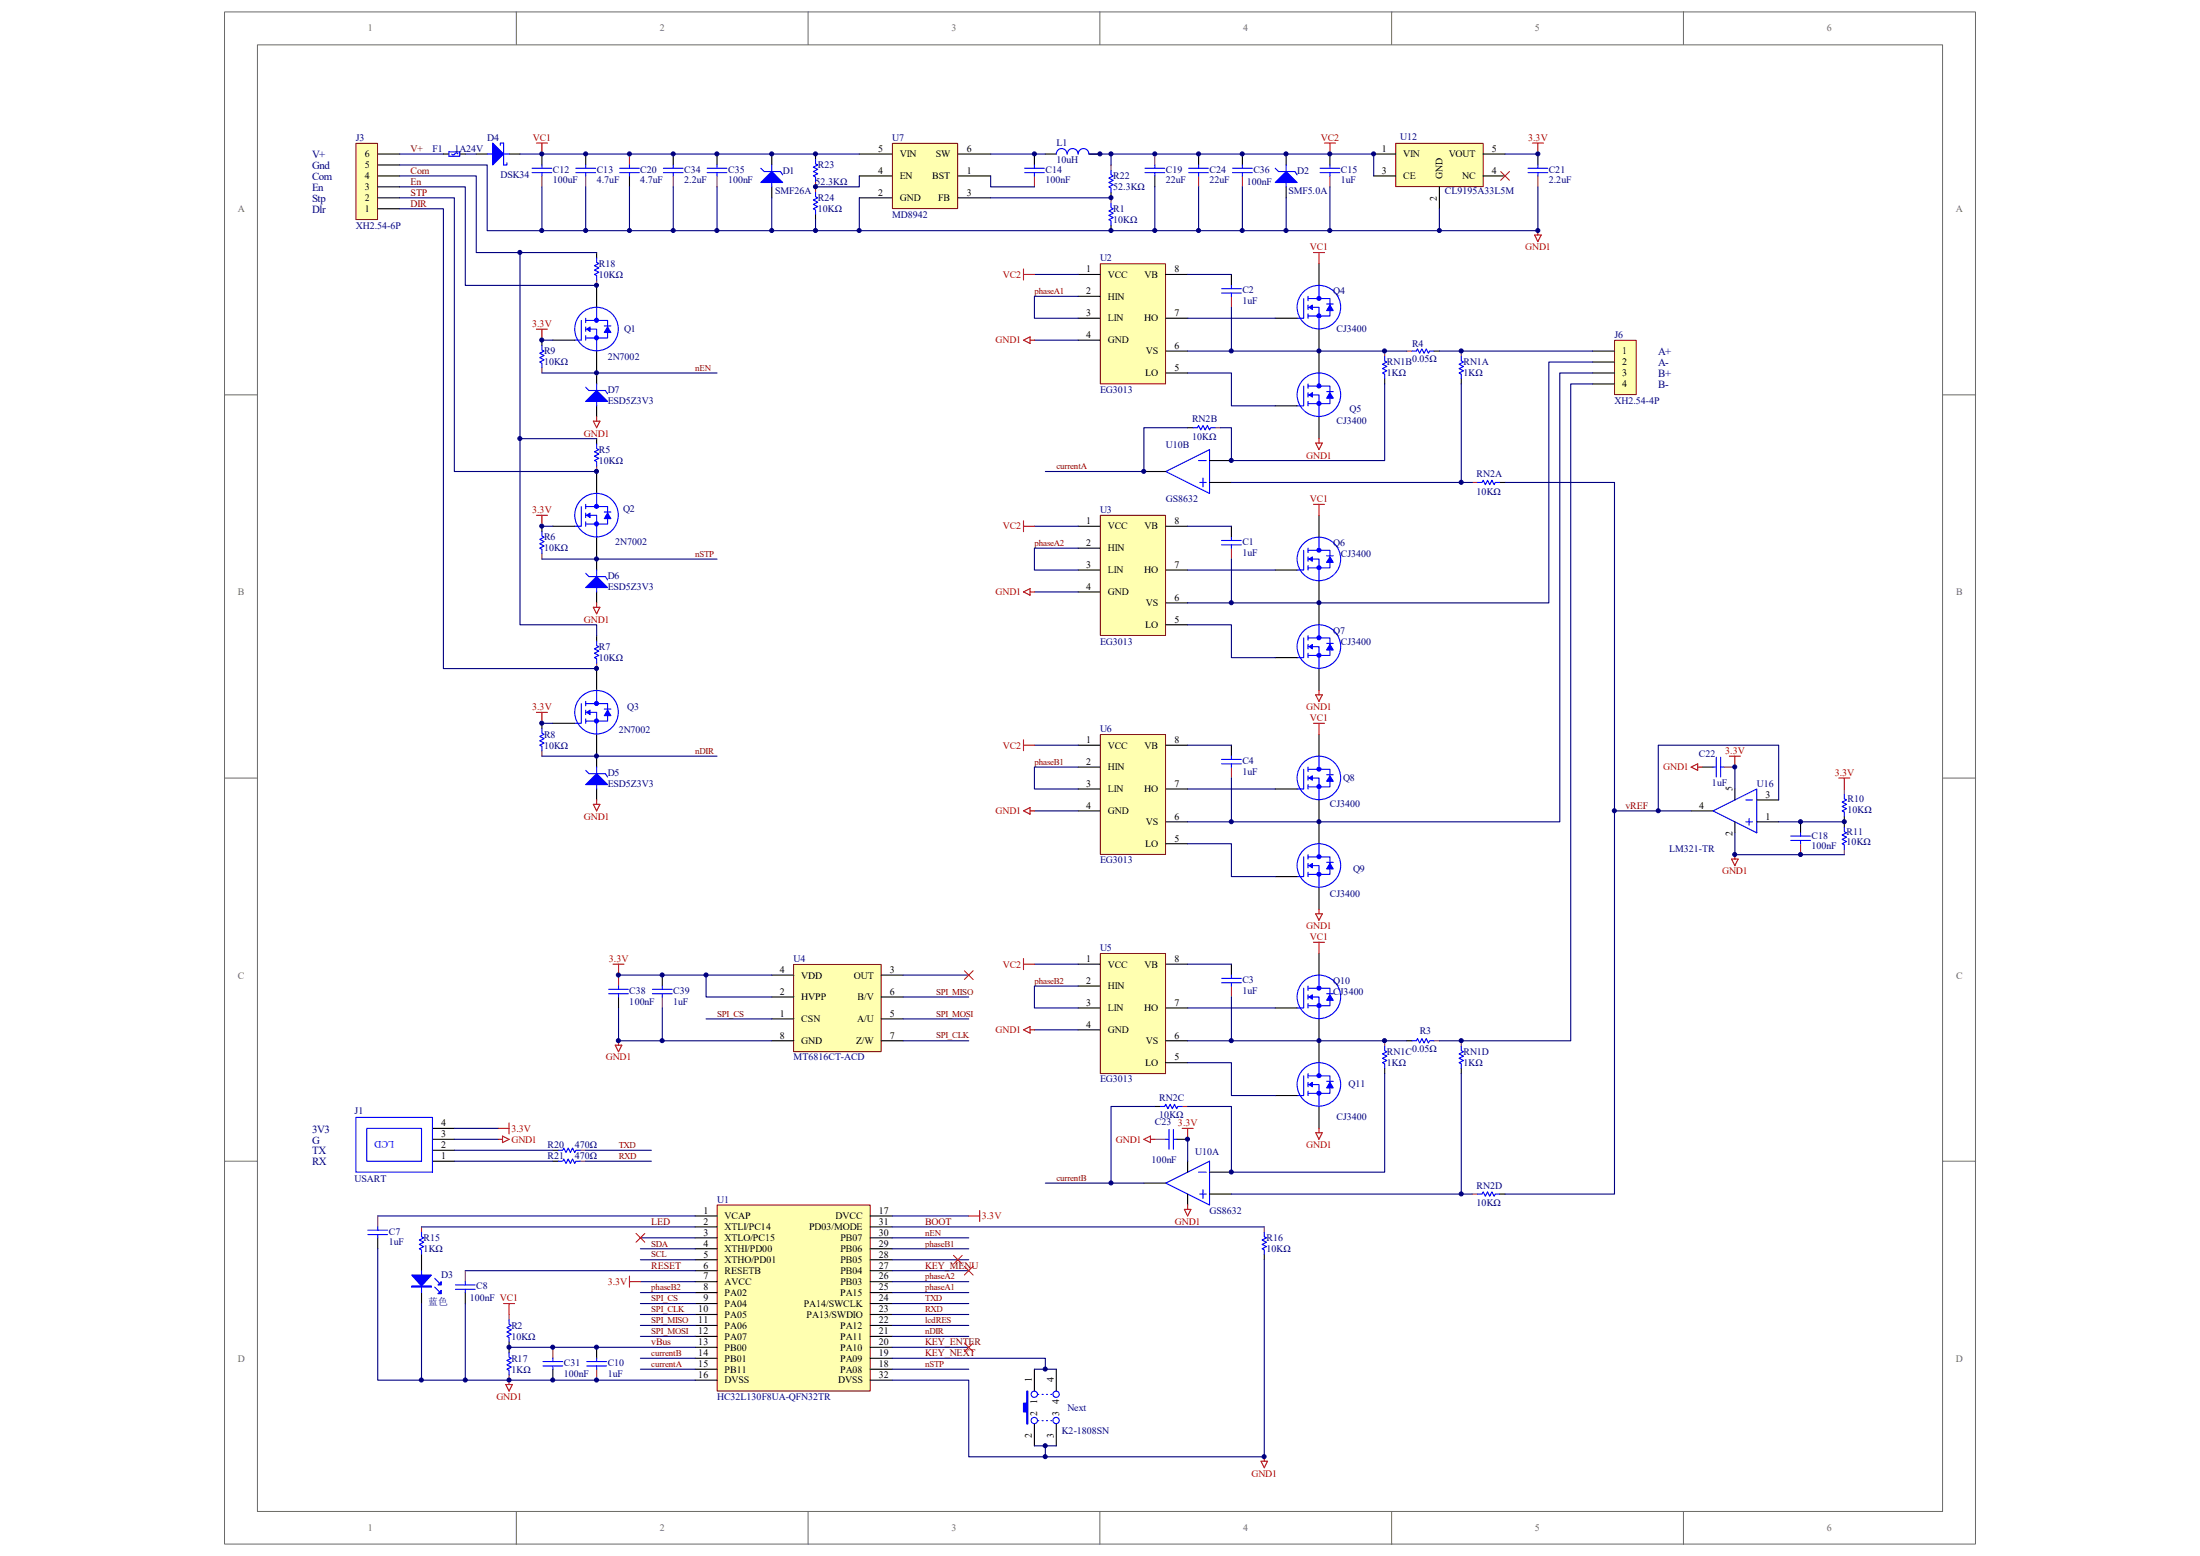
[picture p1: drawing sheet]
<svg xmlns="http://www.w3.org/2000/svg" width="297mm" height="210mm" viewBox="0 0 297 210" stroke-linecap="round" stroke-linejoin="round" font-family="sans-serif">
<path d="M30.3 1.6h236.4v206.8h-236.4z" fill="none" stroke="#696969" stroke-width=".14"/>
<path d="M34.8 6.1h227.5v197.9h-227.5z" fill="#fff"/>
<g fill="none" stroke="#696969" stroke-width=".14">
<path d="M34.8 6.1h227.5v197.9h-227.5zM69.7 1.6v4.4M109.1 1.6v4.4M148.5 1.6v4.4M187.9 1.6v4.4M227.3 1.6v4.4M30.3 53.3h4.4M262.3 53.3h4.4M30.3 105h4.4M262.3 105h4.4M30.3 156.7h4.4M262.3 156.7h4.4"/>
<path d="M69.7 204v4.4M109.1 204v4.4M148.5 204v4.4M187.9 204v4.4M227.3 204v4.4"/>
</g>
<g fill="none" stroke="#000" stroke-width=".15">
<path d="M79.1 20.8v1.5M80.5 34.1v.7M85 23.7v1.5M90.9 20.8v1.5M96.8 20.8v1.5M110.1 20.8v.7M110.1 28.9v.8M139.7 20.8v1.5M141.1 20.8h1.5M147 20.8h1.5M150 26v.7M150 30.4v.7"/>
<path d="M155.9 23.7v1.5M161.8 20.8v1.5M166.2 37v1.5M167.7 20.8v1.5M179.5 20.8v1.5M207.6 20.8v1.5M73.2 45.9v.7M80.5 50.3v1.5M80.5 54.8v1.5M80.5 59.2v.7M193.6 47.4h.7M73.2 71v.8"/>
<path d="M80.5 75.5v1.4M80.5 79.9v1.5M166.2 71v1.5M73.2 97.6v.8M80.5 85.8v.7M80.5 102.1v1.4M80.5 106.5v1.5M166.2 100.6v1.5M228.3 109.4h3M229.8 103.5h1.5M234.2 106.5v1.5M234.2 110.9v1.5"/>
<path d="M237.2 110.9h2.9M237.2 108h2.9M243.1 110.9v1.5M249 110.2v1.5M83.5 134.6v1.4M89.4 131.6v1.5M166.2 130.1v1.5M74.6 155.3h.8M74.6 156.7h.8M158.9 153.8h1.4M189.9 140.5h.7M51 167.1v1.5"/>
<path d="M56.9 169.3v.7M62.8 174.5v1.4M170.7 169.3v.7M68.7 181.1v1.5M74.6 184.8v1.5M80.5 181.9v1.4"/>
</g>
<g fill="none" stroke="#a1006a" stroke-width=".15">
<path d="M79.1 23.7v1.5M80.5 37.8v.7M85 20.8v1.5M90.9 23.7v1.5M96.8 23.7v1.5M110.1 24.5v1.5M139.7 23.7v1.5M150 22.3v.7M150 26.7v.7M155.9 20.8v1.5M161.8 23.7v1.5M166.2 40v1.5"/>
<path d="M167.7 23.7v1.5M179.5 23.7v1.5M207.6 23.7v1.5M73.2 49.6v.7M189.9 47.4h.7M73.2 74.7v.8M80.5 62.9v.7M166.2 74v1.5M80.5 89.5v.7M73.2 101.3v.8M166.2 103.5v1.5M232.7 103.5h1.5"/>
<path d="M243.1 113.9v1.5M249 106.5v.7M249 114.6v.8M83.5 131.6v1.5M89.4 134.6v1.4M166.2 133.1v1.5M78.3 155.3h.8M78.3 156.7h.8M155.9 153.8h1.5M193.6 140.5h.7M51 164.1v1.5M56.9 165.6v.7"/>
<path d="M62.8 171.5v1.5M68.7 177.4v.8M170.7 165.6v.7M68.7 185.5v.8M74.6 181.9v1.4M80.5 184.8v1.5"/>
</g>
<g fill="none" stroke="#00f" stroke-width=".15">
<path d="M77.7 23.3h2.7M77.7 22.7h2.7M79.1 22.3v.4M79.1 23.3v.4M80.5 34.8v.6l.3 .2-.5 .3 .5 .3-.5 .3 .5 .2-.5 .3 .2 .2v.6M83.7 23.3h2.6M83.7 22.7h2.6M85 22.3v.4M85 23.3v.4M89.6 23.3h2.6M89.6 22.7h2.6M90.9 22.3v.4"/>
<path d="M90.9 23.3v.4M95.5 23.3h2.6M95.5 22.7h2.6M96.8 22.3v.4M96.8 23.3v.4M110.1 26v.6l.3 .1-.6 .3 .6 .3-.6 .3 .6 .3-.6 .3 .3 .1v.6M110.1 21.5v.6l.3 .2-.6 .3 .6 .3-.6 .3 .6 .3-.6 .2 .3 .2v.6M138.3 23.3h2.7M138.3 22.7h2.7M139.7 22.3v.4M139.7 23.3v.4M144 20.8a.72 .72 0 0 0-.7-.7 .72 .72 0 0 0-.7 .7"/>
<path d="M145.5 20.8a.72 .72 0 0 0-.7-.7 .72 .72 0 0 0-.7 .7M147 20.8a.72 .72 0 0 0-.7-.7 .72 .72 0 0 0-.7 .7M150 27.4v.6l.3 .2-.6 .3 .6 .3-.6 .3 .6 .3-.6 .3 .3 .1v.6M150 23v.6l.3 .1-.6 .3 .6 .3-.6 .3 .6 .3-.6 .3 .3 .2v.6M154.6 23.3h2.6M154.6 22.7h2.6M155.9 22.3v.4M155.9 23.3v.4M160.5 23.3h2.6M160.5 22.7h2.6M161.8 22.3v.4M161.8 23.3v.4"/>
<path d="M164.9 39.6h2.7M164.9 39h2.7M166.2 38.5v.5M166.2 39.6v.4M166.4 23.3h2.7M166.4 22.7h2.7M167.7 22.3v.4M167.7 23.3v.4M178.2 23.3h2.7M178.2 22.7h2.7M179.5 22.3v.4M179.5 23.3v.4"/>
<path d="M206.3 23.3h2.7M206.3 22.7h2.7M207.6 22.3v.4M207.6 23.3v.4M73.2 46.6v.6l.3 .2-.6 .3 .6 .3-.6 .3 .6 .3-.6 .3 .3 .1v.6M79.1 52.3l.4 .4h2.2l.3 .4M80.5 51.8v3M80.5 59.9v.6l.3 .2-.5 .3 .5 .3-.5 .3 .5 .3-.5 .3 .2 .1v.6M190.6 47.4h.6l.2-.3 .3 .6 .3-.6 .3 .6 .3-.6 .2 .6 .2-.3h.6M73.2 71.8v.6l.3 .1-.6 .3 .6 .3-.6 .3 .6 .3-.6 .3 .3 .1v.6M79.1 77.4l.4 .4h2.2l.3 .5M80.5 76.9v3"/>
<path d="M164.9 73.5h2.7M164.9 73h2.7M166.2 72.5v.5M166.2 73.5v.5M73.2 98.4v.6l.3 .1-.6 .3 .6 .3-.6 .3 .6 .3-.6 .3 .3 .1v.6M80.5 86.5v.6l.3 .2-.5 .3 .5 .3-.5 .3 .5 .3-.5 .3 .2 .1v.6M79.1 104l.4 .4h2.2l.3 .5M80.5 103.5v3M164.9 103.1h2.7M164.9 102.5h2.7M166.2 102.1v.4M166.2 103.1v.4"/>
<path d="M231.3 109.4l5.9-2.9v5.9zM231.3 103.5h.4M231.7 102.2v2.7M232.3 103.5h.4M232.3 102.2v2.7M235.7 110.9h.9M235.7 108h.9M236.1 110.5v.9M241.8 113.4h2.6M241.8 112.8h2.6M243.1 112.4v.4M243.1 113.4v.5"/>
<path d="M249 107.2v.6l.3 .2-.6 .3 .6 .3-.6 .3 .6 .3-.6 .2 .3 .2v.6M249 111.7v.6l.3 .1-.6 .3 .6 .3-.6 .3 .6 .3-.6 .3 .3 .1v.6M82.2 134.1h2.6M82.2 133.5h2.6M83.5 133.1v.4M83.5 134.1v.5M88.1 134.1h2.6M88.1 133.5h2.6M89.4 133.1v.4M89.4 134.1v.5M164.9 132.6h2.7M164.9 132.1h2.7"/>
<path d="M166.2 131.6v.5M166.2 132.6v.5M75.4 155.3h.6l.1-.3 .3 .6 .3-.6 .3 .6 .3-.6 .3 .6 .1-.3h.6M75.4 156.7h.6l.1-.3 .3 .6 .3-.6 .3 .6 .3-.6 .3 .6 .1-.3h.6M157.4 153.8h.4M157.8 152.4v2.7M158.4 153.8h.5M158.4 152.4v2.7M190.6 140.5h.6l.2-.3 .3 .6 .3-.6 .3 .6 .3-.6 .2 .6 .2-.3h.6M49.7 166h2.6M49.7 166.6h2.6M51 165.6v.4"/>
<path d="M51 166.6v.5M56.9 166.3v.6l.3 .2-.6 .3 .6 .3-.6 .3 .6 .3-.6 .3 .3 .1v.6M61.5 173.4h2.6M61.5 174h2.6M62.8 173v.4M62.8 174v.5M68.7 178.2v.5l.3 .2-.6 .3 .6 .3-.6 .3 .6 .3-.6 .3 .3 .1v.6M170.7 166.3v.6l.3 .2-.6 .3 .6 .3-.6 .3 .6 .3-.6 .3 .3 .1v.6M68.7 182.6v.6l.3 .1-.6 .3 .6 .3-.6 .3 .6 .3-.6 .3 .3 .2v.5M73.3 184.4h2.7M73.3 183.8h2.7M74.6 183.3v.5"/>
<path d="M74.6 184.4v.4M79.2 184.4h2.7M79.2 183.8h2.7M80.5 183.3v.5M80.5 184.4v.4"/>
</g>
<g fill="#00f" stroke="#00f" stroke-width=".15">
<path d="M80.5 104.4l1.5 1.5h-2.9z"/>
<path d="M79.1 79.3l1.4-1.5 1.5 1.5z"/>
<path d="M79.1 54.2l1.4-1.5 1.5 1.5z"/>
</g>
<path d="M120.5 19.4h8.8v8.8h-8.8z" fill="#ffffb0"/>
<path d="M120.5 19.3h8.8v8.9h-8.8z" fill="none" stroke="#800000" stroke-width=".14"/>
<path d="M116 23.7h4.4M116 26.7h4.4M116 20.8h4.4M129.3 23.7h4.4M129.3 26.7h4.4M129.3 20.8h4.4" fill="none" stroke="#000" stroke-width=".15"/>
<path d="M188.5 19.4h11.7v5.8h-11.7z" fill="#ffffb0"/>
<path d="M188.4 19.3h11.8v5.9h-11.8z" fill="none" stroke="#800000" stroke-width=".14"/>
<g fill="none" stroke="#000" stroke-width=".15">
<path d="M64.3 20.8h1.5M68.7 20.8h1.5M73.2 20.8v1.5M80.5 38.5v3M104.2 20.8v1.5M104.2 25.2v1.5M173.6 20.8v1.5M173.6 25.2v1.5M178.1 35.6v2.9M185.5 20.8h2.9M185.5 23.7h2.9M194.3 25.2v3"/>
<path d="M200.2 20.8h3M200.2 23.7h3M74.6 45.9h3M80.5 47.4v2.9M172.2 43h2.9M172.2 54.8h2.9M178.1 44.4v5.9M178.1 56.3v2.9M74.6 71h3M80.5 63.6v3M80.5 72.5v3M172.2 76.9h2.9"/>
<path d="M178.1 69.6v2.9M178.1 78.4v5.9M74.6 97.6h3M80.5 90.2v3M80.5 99.1v3M172.2 88.8h2.9M178.1 90.2v3M178.1 99.1v3M172.2 106.5h2.9M172.2 118.3h2.9M178.1 108v5.9M178.1 119.8v2.9"/>
<path d="M172.2 136h2.9M178.1 128.7v2.9M178.1 137.5v5.9M172.2 147.9h2.9M178.1 149.3v3M56.9 170v1.5M56.9 174.5v1.4M139.7 184.8v3M139.7 192.2v3M142.6 184.8v3M142.6 192.2v3"/>
</g>
<g fill="none" stroke="#00f" stroke-width=".15">
<path d="M67.5 19.6v-.3h.5v3h.4v-.3M65.8 20.8h2.9M71.8 23.3h2.7M71.8 22.7h2.7M73.2 22.3v.4M73.2 23.3v.4M102.7 22.7l.5 .5h2.2l.3 .4M104.2 22.3v2.9M172.2 22.7l.4 .5h2.2l.3 .4M173.6 22.3v2.9M176.6 40v.6M178.1 38.5v1.8"/>
<path d="M78.5 43.3v2.6h-.9M79.1 44.4h1.4v3M79.1 43v.5M79.1 44.1v.6M79.1 45.3v.6M79.1 43.3h1.4M80.5 43.3h1.5v2.3h-2.9M80.5 41.5v1.8M81.6 44h.9M176 40.3v2.7h-.9M176 52.1v2.7h-.9M176.6 41.5h1.5v2.9"/>
<path d="M176.6 53.3h1.5v3M176.6 41.2v.6M176.6 42.4v.6M176.6 51.8v.6M176.6 53v.6M176.6 54.2v.6M176.6 40.3h1.5M176.6 52.1h1.5M178.1 40.3h1.4v2.4h-2.9M178.1 52.1h1.4v2.4h-2.9M178.1 50.3v1.8M179.1 41h.9"/>
<path d="M179.1 52.9h.9M78.5 68.4v2.6h-.9M79.1 69.6h1.4v2.9M79.1 68.1v.6M79.1 69.3v.5M79.1 70.4v.6M79.1 68.4h1.4M80.5 68.4h1.5v2.3h-2.9M80.5 66.6v1.8M81.6 69.1h.9M176 74.3v2.6h-.9M176.6 75.5h1.5v2.9"/>
<path d="M176.6 74v.6M176.6 75.2v.6M176.6 76.3v.6M176.6 74.3h1.5M178.1 74.3h1.4v2.3h-2.9M178.1 72.5v1.8M179.1 75h.9M78.5 95v2.6h-.9M79.1 96.1h1.4v3M79.1 94.7v.6M79.1 95.9v.5M79.1 97v.6"/>
<path d="M79.1 95h1.4M80.5 95h1.5v2.3h-2.9M80.5 93.2v1.8M81.6 95.7h.9M176 86.1v2.7h-.9M176.6 87.3h1.5v2.9M176.6 85.8v.6M176.6 87v.6M176.6 88.2v.6M176.6 86.1h1.5M178.1 86.1h1.4v2.4h-2.9M178.1 84.3v1.8"/>
<path d="M179.1 86.8h.9M176 103.8v2.7h-.9M176 115.7v2.6h-.9M176.6 105h1.5v3M176.6 116.8h1.5v3M176.6 103.5v.6M176.6 104.7v.6M176.6 105.9v.6M176.6 115.4v.5M176.6 116.5v.6M176.6 117.7v.6M176.6 103.8h1.5"/>
<path d="M176.6 115.7h1.5M178.1 103.8h1.4v2.4h-2.9M178.1 115.7h1.4v2.3h-2.9M178.1 102.1v1.7M178.1 113.9v1.8M179.1 104.6h.9M179.1 116.4h.9M176 133.4v2.6h-.9M176.6 134.6h1.5v2.9M176.6 133.1v.6M176.6 134.3v.6M176.6 135.5v.5"/>
<path d="M176.6 133.4h1.5M178.1 133.4h1.4v2.3h-2.9M178.1 131.6v1.8M179.1 134.1h.9M176 145.2v2.7h-.9M176.6 146.4h1.5v2.9M176.6 144.9v.6M176.6 146.1v.6M176.6 147.3v.6M176.6 145.2h1.5M178.1 145.2h1.4v2.4h-2.9M178.1 143.4v1.8"/>
<path d="M179.1 145.9h.9M56.9 171.5v3M58.7 173.7l.6 .6M58.7 172.5l.6 .6M140.1 188.2h.1M140.1 191.8h.1M140.7 188.2h.1M140.7 191.8h.1M141.3 188.2h.1M141.3 191.8h.1M141.9 188.2h.1M141.9 191.8h.1"/>
<circle cx="80.5" cy="44.4" r="2.94"/>
<circle cx="178.1" cy="41.5" r="2.94"/>
<circle cx="178.1" cy="53.3" r="2.94"/>
<circle cx="80.5" cy="69.5" r="2.94"/>
<circle cx="178.1" cy="75.4" r="2.94"/>
<circle cx="80.5" cy="96.1" r="2.94"/>
<circle cx="178.1" cy="87.3" r="2.94"/>
<circle cx="178.1" cy="105" r="2.94"/>
<circle cx="178.1" cy="116.8" r="2.94"/>
<circle cx="178.1" cy="134.5" r="2.94"/>
<circle cx="178.1" cy="146.4" r="2.94"/>
<circle cx="139.6" cy="191.7" r=".43"/>
<circle cx="139.6" cy="188.2" r=".43"/>
<circle cx="142.6" cy="188.2" r=".43"/>
<circle cx="142.6" cy="191.7" r=".43"/>
</g>
<g fill="#00f" stroke="#00f" stroke-width=".15">
<path d="M66.5 19.3l1.5 1.5-1.5 1.5z"/>
<path d="M104.2 23.2l1.5 1.4h-3z"/>
<path d="M82 44.1l.5 .8h-.9z"/>
<path d="M79.2 44.4l.5-.3v.6z"/>
<path d="M82 69.3l.5 .7h-.9z"/>
<path d="M79.2 69.6l.5-.3v.5z"/>
<path d="M82 95.9l.5 .7h-.9z"/>
<path d="M79.2 96.1l.5-.2v.5z"/>
<path d="M179.5 41.2l.5 .7h-.9z"/>
<path d="M176.7 41.5l.5-.3v.6z"/>
<path d="M179.5 53l.5 .7h-.9z"/>
<path d="M176.7 53.3l.5-.3v.6z"/>
<path d="M179.5 75.2l.5 .7h-.9z"/>
<path d="M176.7 75.5l.5-.3v.6z"/>
<path d="M179.5 87l.5 .7h-.9z"/>
<path d="M176.7 87.3l.5-.3v.6z"/>
<path d="M179.5 104.7l.5 .8h-.9z"/>
<path d="M176.7 105l.5-.3v.6z"/>
<path d="M179.5 116.5l.5 .8h-.9z"/>
<path d="M176.7 116.8l.5-.3v.6z"/>
<path d="M179.5 134.3l.5 .7h-.9z"/>
<path d="M176.7 134.6l.5-.3v.6z"/>
<path d="M179.5 146.1l.5 .7h-.9z"/>
<path d="M176.7 146.4l.5-.3v.6z"/>
<path d="M172.2 24.6l1.4-1.4 1.5 1.4z"/>
<path d="M55.6 172.1h2.6l-1.3 1.5z"/>
<path d="M59.6 174.2v.4h-.5z"/>
<path d="M59.1 173.4l.5-.4v.4z"/>
<path d="M55.6 173.6h2.6v.1h-2.6z" fill-rule="evenodd"/>
<path d="M138.6 187.8h.2v4.4h-.2v-1.6h-.4v-1.2h.4z" fill-rule="evenodd"/>
</g>
<g fill="#00f" stroke="#00f" stroke-width=".14">
<circle cx="80.5" cy="43.2" r=".27"/>
<circle cx="80.5" cy="45.6" r=".27"/>
<circle cx="80.5" cy="68.3" r=".27"/>
<circle cx="80.5" cy="70.7" r=".27"/>
<circle cx="80.5" cy="94.9" r=".27"/>
<circle cx="80.5" cy="97.3" r=".27"/>
<circle cx="178.1" cy="40.3" r=".27"/>
<circle cx="178.1" cy="42.6" r=".27"/>
<circle cx="178.1" cy="52.1" r=".27"/>
<circle cx="178.1" cy="54.5" r=".27"/>
<circle cx="178.1" cy="74.3" r=".27"/>
<circle cx="178.1" cy="76.6" r=".27"/>
<circle cx="178.1" cy="86.1" r=".27"/>
<circle cx="178.1" cy="88.4" r=".27"/>
<circle cx="178.1" cy="103.8" r=".27"/>
<circle cx="178.1" cy="106.2" r=".27"/>
<circle cx="178.1" cy="115.6" r=".27"/>
<circle cx="178.1" cy="118" r=".27"/>
<circle cx="178.1" cy="133.4" r=".27"/>
<circle cx="178.1" cy="135.7" r=".27"/>
<circle cx="178.1" cy="145.2" r=".27"/>
<circle cx="178.1" cy="147.5" r=".27"/>
</g>
<path d="M73.2 23.7v1.5" fill="none" stroke="#a1006a" stroke-width=".15"/>
<path d="M148.6 35.6h8.8v16.2h-8.8z" fill="#ffffb0"/>
<path d="M148.5 35.6h8.9v16.2h-8.9z" fill="none" stroke="#800000" stroke-width=".14"/>
<path d="M145.6 37h2.9M145.6 40h2.9M157.4 37h2.9M145.6 43h2.9M145.6 45.9h2.9M157.4 43h2.9M157.4 50.3h2.9M157.4 47.4h2.9" fill="none" stroke="#000" stroke-width=".15"/>
<path d="M148.6 69.6h8.8v16.2h-8.8z" fill="#ffffb0"/>
<path d="M148.5 69.6h8.9v16.2h-8.9z" fill="none" stroke="#800000" stroke-width=".14"/>
<path d="M145.6 71h2.9M145.6 74h2.9M145.6 76.9h2.9M145.6 79.9h2.9M157.4 71h2.9M157.4 76.9h2.9M157.4 84.3h2.9M157.4 81.4h2.9" fill="none" stroke="#000" stroke-width=".15"/>
<path d="M148.6 128.7h8.8v16.2h-8.8z" fill="#ffffb0"/>
<path d="M148.5 128.7h8.9v16.2h-8.9z" fill="none" stroke="#800000" stroke-width=".14"/>
<path d="M145.6 130.1h2.9M145.6 133.1h2.9M145.6 136h2.9M145.6 139h2.9M157.4 130.1h2.9M157.4 136h2.9M157.4 143.4h2.9M157.4 140.5h2.9" fill="none" stroke="#000" stroke-width=".15"/>
<path d="M148.6 99.2h8.8v16.1h-8.8z" fill="#ffffb0"/>
<path d="M148.5 99.1h8.9v16.2h-8.9z" fill="none" stroke="#800000" stroke-width=".14"/>
<path d="M145.6 100.6h2.9M145.6 103.5h2.9M145.6 106.5h2.9M145.6 109.4h2.9M157.4 100.6h2.9M157.4 106.5h2.9M157.4 113.9h2.9M157.4 110.9h2.9" fill="none" stroke="#000" stroke-width=".15"/>
<path d="M107.2 130.2h11.8v11.7h-11.8z" fill="#ffffb0"/>
<path d="M107.1 130.2h11.9v11.7h-11.9z" fill="none" stroke="#800000" stroke-width=".14"/>
<path d="M104.2 137.5h2.9M104.2 134.6h2.9M104.2 131.6h2.9M119 137.5h2.9M119 134.6h2.9M119 131.6h2.9M104.2 140.5h2.9M119 140.5h2.9" fill="none" stroke="#000" stroke-width=".15"/>
<path d="M96.9 162.7h20.6v25h-20.6z" fill="#ffffb0"/>
<path d="M96.8 162.6h20.7v25.1h-20.7z" fill="none" stroke="#800000" stroke-width=".14"/>
<g fill="none" stroke="#000" stroke-width=".15">
<path d="M58.4 156.7h2.9M58.4 155.3h2.9M58.4 153.8h2.9M58.4 152.3h2.9M93.8 164.1h3M93.8 165.6h3M93.8 167.1h3M93.8 168.6h3M93.8 170h3M93.8 171.5h3M93.8 173h3M93.8 174.5h3"/>
<path d="M93.8 175.9h3M93.8 177.4h3M93.8 178.9h3M117.5 164.1h2.9M117.5 165.6h2.9M117.5 167.1h2.9M117.5 168.6h2.9M117.5 170h2.9M117.5 171.5h2.9M117.5 173h2.9M117.5 174.5h2.9M117.5 175.9h2.9"/>
<path d="M117.5 177.4h2.9M117.5 178.9h2.9M93.8 180.4h3M93.8 181.9h3M93.8 183.3h3M93.8 184.8h3M93.8 186.3h3M117.5 180.4h2.9M117.5 181.9h2.9M117.5 183.3h2.9M117.5 184.8h2.9M117.5 186.3h2.9"/>
</g>
<path d="M48 150.8h10.4v7.4h-10.4zM49.5 152.3h7.4v4.4h-7.4z" fill="none" stroke="#00f" stroke-width=".15"/>
<path d="M48.1 19.4h2.9v10.2h-2.9z" fill="#ffffb0"/>
<path d="M48 19.3h3v10.3h-3z" fill="none" stroke="#800000" stroke-width=".14"/>
<path d="M51 28.2h3M51 26.7h3M51 25.2h3M51 23.7h3M51 22.3h3M51 20.8h3" fill="none" stroke="#000" stroke-width=".15"/>
<path d="M218 46h2.9v7.3h-2.9z" fill="#ffffb0"/>
<path d="M218 45.9h2.9v7.4h-2.9z" fill="none" stroke="#800000" stroke-width=".14"/>
<g fill="none" stroke="#000" stroke-width=".15">
<path d="M59.9 20.8h.7M62.1 20.8h.7M160.3 57.7h.8M186.9 51.1v.7M197.3 51.1v.7M215 47.4h3M215 48.9h3M215 50.3h3M215 51.8h3M154.4 63.6h3M163.3 65.1h2.9M163.3 62.2h2.9"/>
<path d="M202.5 65.1h.7M154.4 159.7h3M155.9 149.3h.7M160.3 156.7v1.5M163.3 158.2h2.9M186.9 144.2v.7M197.3 144.2v.7M160.3 161.2v1.4M163.3 161.2h2.9M202.5 161.2h.7"/>
</g>
<g fill="none" stroke="#000080" stroke-width=".15">
<path d="M54 22.3h11.8v8.8h141.8v-5.9M54 23.7h10.3v10.4h16.2M54 25.2h8.8v13.3h17.7M54 26.7h7.3v36.9h19.2M54 28.2h5.9v62h20.6M54 20.8h5.9M62.8 20.8h1.5M70.2 34.1v50.2h10.3v1.5M70.2 20.8h45.8M73.2 25.2v5.9M79.1 25.2v5.9M85 25.2v5.9"/>
<path d="M90.9 25.2v5.9M96.8 25.2v5.9M104.2 26.7v4.4M110.1 29.7v1.4M116 23.7v1.5h-5.9M116 26.7v4.4M133.7 23.7v1.5h6M133.7 20.8h7.4M133.7 26.7h16.3M139.7 37h5.9M145.6 40h-5.9v3h5.9M147 20.8h38.5v2.9"/>
<path d="M150 20.8v1.5M155.9 25.2v5.9M160.3 37h5.9M161.8 25.2v5.9M167.7 25.2v5.9M173.6 26.7v4.4M179.5 25.2v5.9M194.3 28.2v2.9M203.2 20.8h4.4M70.2 59.2h10.3M73.2 45.9h1.4M73.2 50.3h23.6"/>
<path d="M139.7 45.9h5.9M160.3 50.3h5.9v4.5h6M160.3 57.7h-5.9v5.9h-13.3M160.3 43h11.9M160.3 47.4h29.6M166.2 41.5v5.9M186.9 51.8v10.4h-20.7v-4.5h-1.4M194.3 47.4h20.7M197.3 51.8v13.3M215 51.8h-2.9v88.7h-17.8M215 48.9h-5.9v32.5h-48.8M215 50.3h-4.4v60.6h-50.3"/>
<path d="M73.2 71h1.4M73.2 75.5h23.6M139.7 71h5.9M139.7 79.9h5.9M145.6 74h-5.9v2.9h5.9M160.3 71h5.9M160.3 76.9h11.9M166.2 75.5v5.9M166.2 65.1h32.6M203.2 65.1h14.8v96.1h-14.8M73.2 97.6h1.4M160.3 84.3h5.9v4.5h6"/>
<path d="M73.2 102.1h23.6M139.7 100.6h5.9M139.7 109.4h5.9M145.6 103.5h-5.9v3h5.9M160.3 113.9h5.9v4.4h6M160.3 100.6h5.9M160.3 106.5h11.9M166.2 105v5.9M218 109.4h10.3M234.2 112.4v3h14.8M234.2 103.5v3M240.1 108v-7.4h-16.2v8.8"/>
<path d="M240.1 110.9h8.9M83.5 136v4.5h20.7M83.5 131.6h20.7M89.4 136v4.5M95.3 131.6v3h8.9M95.3 137.5h8.9M121.9 137.5h8.9M121.9 131.6h8.9M121.9 134.6h8.9M139.7 130.1h5.9M139.7 139h5.9M145.6 133.1h-5.9v2.9h5.9"/>
<path d="M160.3 130.1h5.9M160.3 136h11.9M166.2 134.6v5.9M61.3 152.3h5.9M61.3 153.8h5.9M61.3 155.3h13.3M61.3 156.7h13.3M79.1 155.3h8.8M79.1 156.7h8.8M121.9 140.5h8.9M141.1 159.7h13.3M155.9 149.3h-5.9v10.4"/>
<path d="M160.3 143.4h5.9v4.5h6M160.3 140.5h29.6M160.3 153.8v2.9M186.9 144.9v13.3h-20.7v-8.9h-5.9M197.3 144.9v16.3M51 168.6v17.7h42.8M51 164.1h42.8M56.9 175.9v10.4M56.9 165.6h36.9M62.8 175.9v10.4M62.8 171.5h31M86.5 167.1h7.3"/>
<path d="M86.5 168.6h7.3M86.5 170h7.3M86.5 173h7.3M86.5 174.5h7.3M86.5 175.9h7.3M86.5 177.4h7.3M86.5 178.9h7.3M120.4 167.1h10.4M120.4 168.6h10.4M120.4 170h10.4M120.4 173h10.4M120.4 174.5h10.4"/>
<path d="M120.4 175.9h10.4M120.4 177.4h10.4M120.4 178.9h10.4M120.4 164.1h10.4M120.4 165.6h50.3M120.4 171.5h10.4M166.2 161.2h32.6M170.7 170v26.6h-39.9v-10.3h-10.4M68.7 181.9h25.1M86.5 180.4h7.3M86.5 183.3h7.3M86.5 184.8h7.3"/>
<path d="M120.4 183.3h20.7v1.5M120.4 180.4h10.4M120.4 184.8h10.4M120.4 181.9h10.4M139.7 184.8h2.9M139.7 195.2h2.9M141.1 195.2v1.4"/>
</g>
<g fill="none" stroke="#d90000" stroke-width=".15">
<path d="M72.4 19.3h1.5M73.2 19.3v1.5M178.8 19.3h1.5M179.5 19.3v1.5M206.9 19.3h1.5M207.6 19.3v1.5M138.2 36.3v1.5M138.2 37h1.5M177.3 34.1h1.5M178.1 34.1v1.5M207.2 31.7h.9l-.5 .9zM207.6 31.1v.6"/>
<path d="M72.4 44.4h1.5M73.2 44.4v1.5M80.1 56.8h.9l-.5 .9zM80.5 56.3v.5M138.2 45.9l.9-.4v.9zM139.1 45.9h.6M177.6 59.8h.9l-.4 .9zM178.1 59.2v.6M72.4 69.6h1.5M73.2 69.6v1.4M138.2 70.3v1.5M138.2 79.9l.9-.4v.8z"/>
<path d="M138.2 71h1.5M139.1 79.9h.6M177.3 68.1h1.5M178.1 68.1v1.5M72.4 96.1h1.5M73.2 96.1v1.5M80.1 82h.9l-.5 .9zM80.5 81.4v.6M138.2 99.8v1.5M177.3 97.6h1.5M177.6 93.8h.9l-.4 .9zM178.1 93.2v.6"/>
<path d="M178.1 97.6v1.5M80.1 108.6h.9l-.5 .8zM80.5 108v.6M138.2 109.4l.9-.4v.9zM138.2 100.6h1.5M139.1 109.4h.6M228.3 103.5l.9-.4v.9zM229.2 103.5h.6M233.5 102.1h1.5M233.8 115.9h.9l-.5 .9zM234.2 102.1v1.4M234.2 115.4v.5"/>
<path d="M248.3 105h1.4M249 105v1.5M82.8 130.1h1.4M83.5 130.1v1.5M138.2 130.1h1.5M138.2 129.4v1.5M138.2 139l.9-.4v.8zM139.1 139h.6M177.3 127.2h1.5M177.6 123.3h.9l-.4 .9zM178.1 122.7v.6M178.1 127.2v1.5"/>
<path d="M67.2 153.8h.6M67.2 152.3h1.5M67.8 153.3l.9 .5-.9 .4zM68.7 151.6v1.4M83.1 141.1h.8l-.4 .9zM83.5 140.5v.6M154.4 153.8l.9-.5v.9zM155.3 153.8h.6M159.6 152.3h1.5M160.3 152.3v1.5M177.6 152.9h.9l-.4 .9zM178.1 152.3v.6"/>
<path d="M68 175.9h1.5M68.7 175.9v1.5M85 172.2v1.5M85 173h1.5M130.8 164.1h1.5M132.3 163.4v1.5M159.9 163.2h.9l-.5 .9zM160.3 162.6v.6M68.3 186.9h.9l-.5 .9zM68.7 186.3v.6M170.2 197.2h.9l-.4 .9zM170.7 196.6v.6"/>
</g>
<path d="M202.6 23.2l1.2 1.1M203.8 23.2l-1.2 1.1M130.2 131l1.2 1.2M131.4 131l-1.2 1.2M85.9 166.5l1.2 1.2M87.1 166.5l-1.2 1.2M128.7 169.4l1.2 1.2M129.9 169.4l-1.2 1.2M130.2 170.9l1.2 1.2M131.4 170.9l-1.2 1.2M130.2 181.3l1.2 1.1M131.4 181.3l-1.2 1.1" fill="none" stroke="#f00" stroke-width=".14"/>
<g fill="none" stroke="#00f" stroke-width=".15">
<path d="M60.6 20.5h1.5v.6h-1.5zM61.4 20.8l-.2 .1-.2-.1M61.8 20.8l-.2-.2-.2 .2M161.1 57.7h.6l.1-.3 .3 .6 .3-.6 .3 .6 .3-.6 .3 .6 .1-.3h.6M186.9 48.1v.6l.3 .2-.6 .3 .6 .3-.6 .3 .6 .2-.6 .3 .3 .2v.6M197.3 48.1v.6l.3 .2-.6 .3 .6 .3-.6 .3 .6 .2-.6 .3 .3 .2v.6M157.4 63.6l5.9-2.9v5.9zM161.8 62.2h1.1M162 65.1h.9M162.4 64.5v1.2M199.5 65.1h.6l.1-.3 .3 .6 .3-.6 .3 .6 .3-.6 .3 .6 .2-.3h.6M156.6 149.3h.6l.2-.3 .3 .6 .3-.6 .3 .6 .3-.6 .3 .6 .1-.3h.6"/>
<path d="M157.4 159.7l5.9-3v5.9zM161.8 158.2h1.1M186.9 141.2v.6l.3 .2-.6 .3 .6 .2-.6 .3 .6 .3-.6 .3 .3 .2v.6M197.3 141.2v.6l.3 .2-.6 .3 .6 .2-.6 .3 .6 .3-.6 .3 .3 .2v.6M162 161.2h.9M162.4 160.6v1.2M199.5 161.2h.6l.1-.3 .3 .6 .3-.6 .3 .6 .3-.6 .3 .6 .2-.3h.6"/>
</g>
<path d="M164 57.7h.8M186.9 47.4v.7M197.3 47.4v.7M198.8 65.1h.7M159.6 149.3h.7M186.9 140.5v.7M197.3 140.5v.7M198.8 161.2h.7" fill="none" stroke="#a1006a" stroke-width=".15"/>
<g fill="#000080" stroke="#000080" stroke-width=".14">
<circle cx="56.9" cy="186.3" r=".27"/>
<circle cx="62.8" cy="186.3" r=".27"/>
<circle cx="68.7" cy="186.3" r=".27"/>
<circle cx="68.7" cy="181.8" r=".27"/>
<circle cx="70.2" cy="59.2" r=".27"/>
<circle cx="70.2" cy="34.1" r=".27"/>
<circle cx="73.1" cy="97.6" r=".27"/>
<circle cx="73.1" cy="71" r=".27"/>
<circle cx="73.1" cy="45.9" r=".27"/>
<circle cx="73.1" cy="31.1" r=".27"/>
<circle cx="73.1" cy="20.8" r=".27"/>
<circle cx="74.6" cy="186.3" r=".27"/>
<circle cx="74.6" cy="181.8" r=".27"/>
<circle cx="79.1" cy="31.1" r=".27"/>
<circle cx="79.1" cy="20.8" r=".27"/>
<circle cx="80.5" cy="186.3" r=".27"/>
<circle cx="80.5" cy="181.8" r=".27"/>
<circle cx="80.5" cy="102" r=".27"/>
<circle cx="80.5" cy="90.2" r=".27"/>
<circle cx="80.5" cy="75.4" r=".27"/>
<circle cx="80.5" cy="63.6" r=".27"/>
<circle cx="80.5" cy="50.3" r=".27"/>
<circle cx="80.5" cy="38.5" r=".27"/>
<circle cx="83.5" cy="140.5" r=".27"/>
<circle cx="83.5" cy="131.6" r=".27"/>
<circle cx="85" cy="31.1" r=".27"/>
<circle cx="85" cy="20.8" r=".27"/>
<circle cx="89.4" cy="140.5" r=".27"/>
<circle cx="89.4" cy="131.6" r=".27"/>
<circle cx="90.9" cy="31.1" r=".27"/>
<circle cx="90.9" cy="20.8" r=".27"/>
<circle cx="95.3" cy="131.6" r=".27"/>
<circle cx="96.8" cy="31.1" r=".27"/>
<circle cx="96.8" cy="20.8" r=".27"/>
<circle cx="104.2" cy="31.1" r=".27"/>
<circle cx="104.2" cy="20.8" r=".27"/>
<circle cx="110.1" cy="31.1" r=".27"/>
<circle cx="110.1" cy="25.2" r=".27"/>
<circle cx="110.1" cy="20.8" r=".27"/>
<circle cx="116" cy="31.1" r=".27"/>
<circle cx="139.6" cy="20.8" r=".27"/>
<circle cx="141.1" cy="196.6" r=".27"/>
<circle cx="141.1" cy="195.1" r=".27"/>
<circle cx="141.1" cy="184.8" r=".27"/>
<circle cx="148.5" cy="20.8" r=".27"/>
<circle cx="150" cy="159.7" r=".27"/>
<circle cx="150" cy="31.1" r=".27"/>
<circle cx="150" cy="26.7" r=".27"/>
<circle cx="150" cy="20.8" r=".27"/>
<circle cx="154.4" cy="63.6" r=".27"/>
<circle cx="155.9" cy="31.1" r=".27"/>
<circle cx="155.9" cy="20.8" r=".27"/>
<circle cx="160.3" cy="153.8" r=".27"/>
<circle cx="161.8" cy="31.1" r=".27"/>
<circle cx="161.8" cy="20.8" r=".27"/>
<circle cx="166.2" cy="158.2" r=".27"/>
<circle cx="166.2" cy="140.5" r=".27"/>
<circle cx="166.2" cy="110.9" r=".27"/>
<circle cx="166.2" cy="81.4" r=".27"/>
<circle cx="166.2" cy="62.1" r=".27"/>
<circle cx="166.2" cy="47.4" r=".27"/>
<circle cx="167.7" cy="31.1" r=".27"/>
<circle cx="167.7" cy="20.8" r=".27"/>
<circle cx="170.7" cy="196.6" r=".27"/>
<circle cx="173.6" cy="31.1" r=".27"/>
<circle cx="173.6" cy="20.8" r=".27"/>
<circle cx="178.1" cy="140.5" r=".27"/>
<circle cx="178.1" cy="110.9" r=".27"/>
<circle cx="178.1" cy="81.4" r=".27"/>
<circle cx="178.1" cy="47.4" r=".27"/>
<circle cx="179.5" cy="31.1" r=".27"/>
<circle cx="179.5" cy="20.8" r=".27"/>
<circle cx="185.4" cy="20.8" r=".27"/>
<circle cx="186.9" cy="140.5" r=".27"/>
<circle cx="186.9" cy="47.4" r=".27"/>
<circle cx="194.3" cy="31.1" r=".27"/>
<circle cx="197.3" cy="161.1" r=".27"/>
<circle cx="197.3" cy="140.5" r=".27"/>
<circle cx="197.3" cy="65.1" r=".27"/>
<circle cx="197.3" cy="47.4" r=".27"/>
<circle cx="207.6" cy="31.1" r=".27"/>
<circle cx="207.6" cy="20.8" r=".27"/>
<circle cx="217.9" cy="109.4" r=".27"/>
<circle cx="223.9" cy="109.4" r=".27"/>
<circle cx="234.2" cy="115.3" r=".27"/>
<circle cx="234.2" cy="103.5" r=".27"/>
<circle cx="243.1" cy="115.3" r=".27"/>
<circle cx="243.1" cy="110.9" r=".27"/>
<circle cx="249" cy="110.9" r=".27"/>
</g>
<g font-size="1.5" fill="#000080">
<text x="42.1" y="21.3">V+</text>
<text x="42.1" y="22.8">Gnd</text>
<text x="42.1" y="24.3">Com</text>
<text x="42.1" y="25.8">En</text>
<text x="42.1" y="27.3">Stp</text>
<text x="42.1" y="28.7">Dlr</text>
<text x="223.9" y="47.9">A+</text>
<text x="223.9" y="49.4">A-</text>
<text x="223.9" y="50.9">B+</text>
<text x="223.9" y="52.4">B-</text>
<text x="42.1" y="152.9">3V3</text>
<text x="42.1" y="154.3">G</text>
<text x="42.1" y="155.8">TX</text>
<text x="42.1" y="157.3">RX</text>
</g>
<g font-size="1.3" fill="#696969">
<text x="49.7" y="4.2">1</text>
<text x="89.1" y="4.2">2</text>
<text x="128.4" y="4.2">3</text>
<text x="167.9" y="4.2">4</text>
<text x="207.2" y="4.2">5</text>
<text x="246.6" y="4.2">6</text>
<text x="32.1" y="28.6">A</text>
<text x="264" y="28.6">A</text>
<text x="32.1" y="80.3">B</text>
<text x="264.1" y="80.3">B</text>
<text x="32.1" y="132.1">C</text>
<text x="264.1" y="132.1">C</text>
<text x="32.1" y="183.8">D</text>
<text x="264" y="183.8">D</text>
<text x="49.7" y="206.7">1</text>
<text x="89.1" y="206.7">2</text>
<text x="128.4" y="206.7">3</text>
<text x="167.9" y="206.7">4</text>
<text x="207.2" y="206.7">5</text>
<text x="246.6" y="206.7">6</text>
</g>
<g font-size="1.3" fill="#000080">
<text x="48" y="19">J3</text>
<text x="58.4" y="20.5">F1</text>
<text x="61.3" y="20.5">1A24V</text>
<text x="65.8" y="19">D4</text>
<text x="74.6" y="23.3">C12</text>
<text x="80.6" y="23.3">C13</text>
<text x="86.4" y="23.3">C20</text>
<text x="92.4" y="23.3">C34</text>
<text x="98.3" y="23.3">C35</text>
<text x="105.7" y="23.5">D1</text>
<text x="110.4" y="22.7">R23</text>
<text x="120.4" y="19">U7</text>
<text x="141.1" y="23.3">C14</text>
<text x="142.6" y="19.8">L1</text>
<text x="142.6" y="22">10uH</text>
<text x="157.4" y="23.3">C19</text>
<text x="163.3" y="23.3">C24</text>
<text x="169.2" y="23.3">C36</text>
<text x="175.1" y="23.5">D2</text>
<text x="181" y="23.3">C15</text>
<text x="189" y="18.9">U12</text>
<text x="209.1" y="23.3">C21</text>
<text x="67.6" y="24">DSK34</text>
<text x="74.6" y="24.8">100uF</text>
<text x="80.6" y="24.8">4.7uF</text>
<text x="86.4" y="24.8">4.7uF</text>
<text x="92.4" y="24.8">2.2uF</text>
<text x="98.3" y="24.8">100nF</text>
<text x="104.6" y="26.1">SMF26A</text>
<text x="110.1" y="24.9">52.3KΩ</text>
<text x="110.4" y="27.1">R24</text>
<text x="110.4" y="28.6">10KΩ</text>
<text x="120.4" y="29.4">MD8942</text>
<text x="141.1" y="24.8">100nF</text>
<text x="150.3" y="28.6">R1</text>
<text x="150.3" y="24.2">R22</text>
<text x="150.3" y="25.7">52.3KΩ</text>
<text x="157.4" y="24.8">22uF</text>
<text x="163.3" y="24.8">22uF</text>
<text x="168.3" y="24.9">100nF</text>
<text x="173.9" y="26.1">SMF5.0A</text>
<text x="181" y="24.8">1uF</text>
<text x="195.1" y="26.2">CL9195A33L5M</text>
<text x="209.1" y="24.8">2.2uF</text>
<text x="48" y="30.9">XH2.54-6P</text>
<text x="148.5" y="35.3">U2</text>
<text x="150.3" y="30.1">10KΩ</text>
<text x="80.9" y="36">R18</text>
<text x="80.9" y="37.5">10KΩ</text>
<text x="167.7" y="39.6">C2</text>
<text x="167.7" y="41">1uF</text>
<text x="180" y="39.7">Q4</text>
<text x="73.4" y="47.8">R9</text>
<text x="84.2" y="44.7">Q1</text>
<text x="180.4" y="44.7">CJ3400</text>
<text x="190.6" y="46.8">R4</text>
<text x="218" y="45.6">J6</text>
<text x="73.4" y="49.3">10KΩ</text>
<text x="82" y="53">D7</text>
<text x="82" y="48.6">2N7002</text>
<text x="148.5" y="53">EG3013</text>
<text x="187.2" y="49.3">RN1B</text>
<text x="187.2" y="50.8">1KΩ</text>
<text x="190.6" y="48.9">0.05Ω</text>
<text x="197.6" y="49.3">RN1A</text>
<text x="197.6" y="50.8">1KΩ</text>
<text x="82" y="54.5">ESD5Z3V3</text>
<text x="161" y="57">RN2B</text>
<text x="161" y="59.4">10KΩ</text>
<text x="180.4" y="57.3">CJ3400</text>
<text x="182.2" y="55.7">Q5</text>
<text x="218" y="54.5">XH2.54-4P</text>
<text x="80.9" y="61.1">R5</text>
<text x="80.9" y="62.6">10KΩ</text>
<text x="157.4" y="60.4">U10B</text>
<text x="199.3" y="64.4">RN2A</text>
<text x="84.1" y="69.1">Q2</text>
<text x="148.5" y="69.3">U3</text>
<text x="157.4" y="67.8">GS8632</text>
<text x="199.3" y="66.8">10KΩ</text>
<text x="73.4" y="72.9">R6</text>
<text x="73.4" y="74.4">10KΩ</text>
<text x="83.1" y="73.5">2N7002</text>
<text x="167.7" y="73.5">C1</text>
<text x="167.7" y="75">1uF</text>
<text x="180" y="73.7">Q6</text>
<text x="181" y="75.2">CJ3400</text>
<text x="82" y="78.1">D6</text>
<text x="82" y="79.6">ESD5Z3V3</text>
<text x="80.9" y="87.7">R7</text>
<text x="80.9" y="89.2">10KΩ</text>
<text x="148.5" y="87">EG3013</text>
<text x="180" y="85.5">Q7</text>
<text x="181" y="87">CJ3400</text>
<text x="84.7" y="95.8">Q3</text>
<text x="73.4" y="99.6">R8</text>
<text x="73.4" y="101">10KΩ</text>
<text x="83.5" y="99">2N7002</text>
<text x="148.5" y="98.8">U6</text>
<text x="82" y="104.7">D5</text>
<text x="82" y="106.2">ESD5Z3V3</text>
<text x="167.7" y="103.1">C4</text>
<text x="167.7" y="104.6">1uF</text>
<text x="181.3" y="105.5">Q8</text>
<text x="229.4" y="102.2">C22</text>
<text x="231.1" y="106">1uF</text>
<text x="237.2" y="106.2">U16</text>
<text x="179.5" y="108.9">CJ3400</text>
<text x="244.6" y="113.3">C18</text>
<text x="249.3" y="112.7">R11</text>
<text x="249.4" y="108.3">R10</text>
<text x="249.4" y="109.7">10KΩ</text>
<text x="148.5" y="116.5">EG3013</text>
<text x="182.7" y="117.7">Q9</text>
<text x="225.3" y="115.1">LM321-TR</text>
<text x="244.6" y="114.6">100nF</text>
<text x="249.3" y="114">10KΩ</text>
<text x="179.5" y="121.1">CJ3400</text>
<text x="107.1" y="129.8">U4</text>
<text x="148.5" y="128.4">U5</text>
<text x="85" y="134.1">C38</text>
<text x="85" y="135.6">100nF</text>
<text x="90.9" y="134.1">C39</text>
<text x="90.9" y="135.6">1uF</text>
<text x="167.7" y="132.6">C3</text>
<text x="167.7" y="134.1">1uF</text>
<text x="180" y="132.8">Q10</text>
<text x="180" y="134.3">CJ3400</text>
<text x="107.1" y="143.1">MT6816CT-ACD</text>
<text x="187.2" y="142.4">RN1C</text>
<text x="187.2" y="143.9">1KΩ</text>
<text x="190.6" y="141.9">0.05Ω</text>
<text x="191.7" y="139.6">R3</text>
<text x="197.6" y="142.4">RN1D</text>
<text x="197.6" y="143.9">1KΩ</text>
<text x="148.5" y="146.1">EG3013</text>
<text x="156.5" y="148.6">RN2C</text>
<text x="182.1" y="146.7">Q11</text>
<text x="47.9" y="150.4">J1</text>
<text x="73.9" y="155">R20</text>
<text x="77.6" y="155">470Ω</text>
<text x="155.9" y="151.8">C23</text>
<text x="156.5" y="151">10KΩ</text>
<text x="161.4" y="155.9">U10A</text>
<text x="180.4" y="151.1">CJ3400</text>
<text x="47.9" y="159.6">USART</text>
<text x="73.9" y="156.4">R21</text>
<text x="77.6" y="156.4">470Ω</text>
<text x="155.4" y="157">100nF</text>
<text x="199.3" y="160.4">RN2D</text>
<text x="52.5" y="166.6">C7</text>
<text x="57.2" y="167.5">R15</text>
<text x="96.8" y="162.3">U1</text>
<text x="163.3" y="163.8">GS8632</text>
<text x="171" y="167.5">R16</text>
<text x="199.3" y="162.8">10KΩ</text>
<text x="52.5" y="168.1">1uF</text>
<text x="57.2" y="169">1KΩ</text>
<text x="59.6" y="172.6">D3</text>
<text x="171" y="169">10KΩ</text>
<text x="57.8" y="176.1">蓝色</text>
<text x="63.4" y="175.6">100nF VC1</text>
<text x="64.3" y="174">C8</text>
<text x="69" y="179.3">R2</text>
<text x="69" y="183.8">R17</text>
<text x="69" y="185.3">1KΩ</text>
<text x="69" y="180.8">10KΩ</text>
<text x="76.1" y="184.4">C31</text>
<text x="76.1" y="185.8">100nF</text>
<text x="82" y="184.4">C10</text>
<text x="82" y="185.8">1uF</text>
<text x="96.8" y="188.9">HC32L130F8UA-QFN32TR</text>
<text x="144.1" y="190.4">Next</text>
<text x="143.3" y="193.5">K2-1808SN</text>
</g>
<g font-size="1.3">
<text x="49.3" y="22.7">5</text>
<text x="49.3" y="21.3">6</text>
<text x="118.6" y="23.5">4</text>
<text x="118.6" y="20.5">5</text>
<text x="121.5" y="21.3">VIN</text>
<text x="126.3" y="21.3">SW</text>
<text x="130.5" y="23.5">1</text>
<text x="130.5" y="20.5">6</text>
<text x="186.6" y="20.5">1</text>
<text x="186.6" y="23.5">3</text>
<text x="189.4" y="21.3">VIN</text>
<text x="195.6" y="21.3">VOUT</text>
<text x="201.4" y="23.5">4</text>
<text x="201.4" y="20.5">5</text>
<text x="49.3" y="28.6">1</text>
<text x="49.3" y="27.1">2</text>
<text x="49.3" y="25.7">3</text>
<text x="49.3" y="24.2">4</text>
<text x="118.6" y="26.4">2</text>
<text x="121.5" y="27.1">GND</text>
<text x="121.5" y="24.2">EN</text>
<text x="125.9" y="24.2">BST</text>
<text x="126.7" y="27.1">FB</text>
<text x="130.5" y="26.4">3</text>
<text x="189.4" y="24.2">CE</text>
<text x="194" y="27.1" transform="rotate(-90 194 27.1)">2</text>
<text x="194.7" y="24.2" transform="rotate(-90 194.7 24.2)">GND</text>
<text x="197.4" y="24.2">NC</text>
<text x="146.6" y="36.7">1</text>
<text x="146.6" y="39.7">2</text>
<text x="149.6" y="37.5">VCC</text>
<text x="149.6" y="40.4">HIN</text>
<text x="154.5" y="37.5">VB</text>
<text x="158.6" y="36.7">8</text>
<text x="146.6" y="42.7">3</text>
<text x="146.6" y="45.6">4</text>
<text x="149.6" y="43.4">LIN</text>
<text x="149.6" y="46.4">GND</text>
<text x="154.5" y="43.4">HO</text>
<text x="154.7" y="47.8">VS</text>
<text x="158.6" y="47.1">6</text>
<text x="158.6" y="42.7">7</text>
<text x="219" y="47.8">1</text>
<text x="154.6" y="50.8">LO</text>
<text x="158.6" y="50">5</text>
<text x="219" y="49.3">2</text>
<text x="219" y="50.8">3</text>
<text x="219" y="52.3">4</text>
<text x="146.6" y="70.7">1</text>
<text x="149.6" y="71.5">VCC</text>
<text x="154.5" y="71.5">VB</text>
<text x="158.6" y="70.7">8</text>
<text x="146.6" y="73.7">2</text>
<text x="146.6" y="76.7">3</text>
<text x="149.6" y="74.4">HIN</text>
<text x="149.6" y="77.4">LIN</text>
<text x="154.5" y="77.4">HO</text>
<text x="158.6" y="76.7">7</text>
<text x="146.6" y="79.6">4</text>
<text x="149.6" y="80.3">GND</text>
<text x="154.7" y="81.8">VS</text>
<text x="158.6" y="81.1">6</text>
<text x="154.6" y="84.8">LO</text>
<text x="158.6" y="84">5</text>
<text x="146.6" y="100.3">1</text>
<text x="149.6" y="101">VCC</text>
<text x="154.5" y="101">VB</text>
<text x="158.6" y="100.3">8</text>
<text x="146.6" y="103.3">2</text>
<text x="146.6" y="106.2">3</text>
<text x="149.6" y="104">HIN</text>
<text x="149.6" y="106.9">LIN</text>
<text x="154.5" y="106.9">HO</text>
<text x="158.6" y="106.2">7</text>
<text x="233.9" y="106.8" transform="rotate(-90 233.9 106.8)">5</text>
<text x="238.3" y="107.7">3</text>
<text x="146.6" y="109.2">4</text>
<text x="149.6" y="109.9">GND</text>
<text x="154.7" y="111.4">VS</text>
<text x="158.6" y="113.6">5</text>
<text x="158.6" y="110.6">6</text>
<text x="229.4" y="109.2">4</text>
<text x="233.9" y="112.8" transform="rotate(-90 233.9 112.8)">2</text>
<text x="238.3" y="110.6">1</text>
<text x="154.6" y="114.3">LO</text>
<text x="105.3" y="131.3">4</text>
<text x="120.1" y="131.3">3</text>
<text x="146.6" y="129.8">1</text>
<text x="149.6" y="130.6">VCC</text>
<text x="154.5" y="130.6">VB</text>
<text x="158.6" y="129.8">8</text>
<text x="105.3" y="137.2">1</text>
<text x="105.3" y="134.3">2</text>
<text x="108.2" y="138">CSN</text>
<text x="108.2" y="135">HVPP</text>
<text x="108.2" y="132.1">VDD</text>
<text x="115.3" y="132.1">OUT</text>
<text x="115.7" y="138">A/U</text>
<text x="115.8" y="135">B/V</text>
<text x="120.1" y="137.2">5</text>
<text x="120.1" y="134.3">6</text>
<text x="146.6" y="132.8">2</text>
<text x="146.6" y="135.8">3</text>
<text x="149.6" y="133.5">HIN</text>
<text x="149.6" y="136.5">LIN</text>
<text x="154.5" y="136.5">HO</text>
<text x="158.6" y="135.8">7</text>
<text x="105.3" y="140.2">8</text>
<text x="108.2" y="140.9">GND</text>
<text x="115.6" y="140.9">Z/W</text>
<text x="120.1" y="140.2">7</text>
<text x="146.6" y="138.7">4</text>
<text x="149.6" y="139.4">GND</text>
<text x="154.6" y="143.9">LO</text>
<text x="154.7" y="140.9">VS</text>
<text x="158.6" y="143.1">5</text>
<text x="158.6" y="140.2">6</text>
<text x="59.6" y="155">2</text>
<text x="59.6" y="153.5">3</text>
<text x="59.6" y="152">4</text>
<text x="59.6" y="156.4">1</text>
<text x="95" y="163.8">1</text>
<text x="95" y="165.3">2</text>
<text x="95" y="166.8">3</text>
<text x="97.8" y="164.5">VCAP</text>
<text x="97.8" y="166">XTLI/PC14</text>
<text x="97.8" y="167.5">XTLO/PC15</text>
<text x="109.2" y="166">PD03/MODE</text>
<text x="112.8" y="164.5">DVCC</text>
<text x="113.5" y="167.5">PB07</text>
<text x="118.7" y="163.8">17</text>
<text x="118.7" y="166.8">30</text>
<text x="118.7" y="165.3">31</text>
<text x="95" y="168.3">4</text>
<text x="95" y="169.8">5</text>
<text x="95" y="171.2">6</text>
<text x="95" y="172.7">7</text>
<text x="97.8" y="169">XTHI/PD00</text>
<text x="97.8" y="170.5">XTHO/PD01</text>
<text x="97.8" y="172">RESETB</text>
<text x="97.8" y="173.4">AVCC</text>
<text x="113.5" y="173.4">PB03</text>
<text x="113.5" y="172">PB04</text>
<text x="113.5" y="170.5">PB05</text>
<text x="113.5" y="169">PB06</text>
<text x="118.7" y="172.7">26</text>
<text x="118.7" y="171.2">27</text>
<text x="118.7" y="169.8">28</text>
<text x="118.7" y="168.3">29</text>
<text x="94.3" y="177.1">10</text>
<text x="94.3" y="178.6">11</text>
<text x="95" y="174.2">8</text>
<text x="95" y="175.6">9</text>
<text x="97.8" y="174.9">PA02</text>
<text x="97.8" y="176.4">PA04</text>
<text x="97.8" y="177.9">PA05</text>
<text x="97.8" y="179.3">PA06</text>
<text x="108.5" y="176.4">PA14/SWCLK</text>
<text x="108.9" y="177.9">PA13/SWDIO</text>
<text x="113.4" y="179.3">PA12</text>
<text x="113.4" y="174.9">PA15</text>
<text x="118.7" y="178.6">22</text>
<text x="118.7" y="177.1">23</text>
<text x="118.7" y="175.6">24</text>
<text x="118.7" y="174.2">25</text>
<text x="94.3" y="180.1">12</text>
<text x="94.3" y="181.6">13</text>
<text x="94.3" y="183">14</text>
<text x="94.3" y="184.5">15</text>
<text x="97.8" y="180.8">PA07</text>
<text x="97.8" y="182.3">PB00</text>
<text x="97.8" y="183.8">PB01</text>
<text x="97.8" y="185.3">PB11</text>
<text x="113.4" y="185.3">PA08</text>
<text x="113.4" y="183.8">PA09</text>
<text x="113.4" y="182.3">PA10</text>
<text x="113.4" y="180.8">PA11</text>
<text x="118.7" y="184.5">18</text>
<text x="118.7" y="183">19</text>
<text x="118.7" y="181.6">20</text>
<text x="118.7" y="180.1">21</text>
<text x="94.3" y="186">16</text>
<text x="97.8" y="186.7">DVSS</text>
<text x="113.2" y="186.7">DVSS</text>
<text x="118.7" y="186">32</text>
<text x="139.3" y="186.6" transform="rotate(-90 139.3 186.6)">1</text>
<text x="140" y="191.2" transform="rotate(-90 140 191.2)">2</text>
<text x="140" y="189.5" transform="rotate(-90 140 189.5)">1</text>
<text x="142.3" y="186.6" transform="rotate(-90 142.3 186.6)">4</text>
<text x="143" y="191.2" transform="rotate(-90 143 191.2)">3</text>
<text x="143" y="189.5" transform="rotate(-90 143 189.5)">4</text>
<text x="139.3" y="194.1" transform="rotate(-90 139.3 194.1)">2</text>
<text x="142.3" y="194.1" transform="rotate(-90 142.3 194.1)">3</text>
</g>
<g font-size="1.3" fill="#800000">
<text x="55.4" y="23.5">Com</text>
<text x="55.4" y="20.5">V+</text>
<text x="55.4" y="27.9">DIR</text>
<text x="55.4" y="26.4">STP</text>
<text x="55.4" y="24.9">En</text>
<text x="219.5" y="109.2">vREF</text>
<text x="87.9" y="165.3">LED</text>
<text x="124.9" y="165.3">BOOT</text>
<text x="87.9" y="171.2">RESET</text>
<text x="124.9" y="171.2">KEY_MENU</text>
<text x="87.9" y="181.6">vBus</text>
<text x="124.9" y="183">KEY_NEXT</text>
<text x="124.9" y="181.6">KEY_ENTER</text>
</g>
<g font-size="1.3" fill="#d90000">
<text x="71.9" y="19">VC1</text>
<text x="178.3" y="19">VC2</text>
<text x="206.3" y="19">3.3V</text>
<text x="176.8" y="33.8">VC1</text>
<text x="205.9" y="33.8">GND1</text>
<text x="135.4" y="37.5">VC2</text>
<text x="71.8" y="44.2">3.3V</text>
<text x="134.4" y="46.4">GND1</text>
<text x="78.8" y="58.9">GND1</text>
<text x="176.4" y="61.9">GND1</text>
<text x="71.8" y="69.3">3.3V</text>
<text x="135.4" y="71.5">VC2</text>
<text x="176.8" y="67.8">VC1</text>
<text x="134.4" y="80.3">GND1</text>
<text x="78.8" y="84">GND1</text>
<text x="71.8" y="95.8">3.3V</text>
<text x="176.4" y="95.8">GND1</text>
<text x="135.4" y="101">VC2</text>
<text x="176.8" y="97.3">VC1</text>
<text x="232.9" y="101.8">3.3V</text>
<text x="224.5" y="104">GND1</text>
<text x="247.7" y="104.7">3.3V</text>
<text x="78.8" y="110.6">GND1</text>
<text x="134.4" y="109.9">GND1</text>
<text x="232.5" y="118">GND1</text>
<text x="176.4" y="125.4">GND1</text>
<text x="82.2" y="129.8">3.3V</text>
<text x="135.4" y="130.6">VC2</text>
<text x="176.8" y="126.9">VC1</text>
<text x="81.8" y="143.1">GND1</text>
<text x="134.4" y="139.4">GND1</text>
<text x="69" y="152.7">3.3V</text>
<text x="69" y="154.2">GND1</text>
<text x="150.7" y="154.2">GND1</text>
<text x="159" y="152">3.3V</text>
<text x="176.4" y="155">GND1</text>
<text x="132.5" y="164.5">3.3V</text>
<text x="158.6" y="165.3">GND1</text>
<text x="82" y="173.4">3.3V</text>
<text x="67" y="188.9">GND1</text>
<text x="169" y="199.3">GND1</text>
</g>
<text font-size="1.3" fill="#00f" x="53.2" y="154.1" transform="rotate(-180 53.2 154.1)">LCD</text>
<g font-size="1.2" fill="#800000">
<text x="139.7" y="39.7">phaseA1</text>
<text x="93.9" y="50">nEN</text>
<text x="142.6" y="63.3">currentA</text>
<text x="93.9" y="75.2">nSTP</text>
<text x="139.7" y="73.7">phaseA2</text>
<text x="93.9" y="101.8">nDIR</text>
<text x="139.7" y="103.3">phaseB1</text>
<text x="96.8" y="137.2">SPI_CS</text>
<text x="126.4" y="134.3">SPI_MISO</text>
<text x="126.4" y="137.2">SPI_MOSI</text>
<text x="139.7" y="132.8">phaseB2</text>
<text x="126.4" y="140.2">SPI_CLK</text>
<text x="83.5" y="154.9">TXD</text>
<text x="83.5" y="156.4">RXD</text>
<text x="142.6" y="159.4">currentB</text>
<text x="124.9" y="166.8">nEN</text>
<text x="87.9" y="168.3">SDA</text>
<text x="87.9" y="169.7">SCL</text>
<text x="124.9" y="172.7">phaseA2</text>
<text x="124.9" y="168.3">phaseB1</text>
<text x="87.9" y="174.2">phaseB2</text>
<text x="87.9" y="175.6">SPI_CS</text>
<text x="87.9" y="177.1">SPI_CLK</text>
<text x="87.9" y="178.6">SPI_MISO</text>
<text x="124.9" y="174.2">phaseA1</text>
<text x="124.9" y="178.6">lcdRES</text>
<text x="124.9" y="175.6">TXD</text>
<text x="124.9" y="177.1">RXD</text>
<text x="87.9" y="180.1">SPI_MOSI</text>
<text x="87.9" y="183">currentB</text>
<text x="87.9" y="184.5">currentA</text>
<text x="124.9" y="180.1">nDIR</text>
<text x="124.9" y="184.5">nSTP</text>
</g>
</svg>
